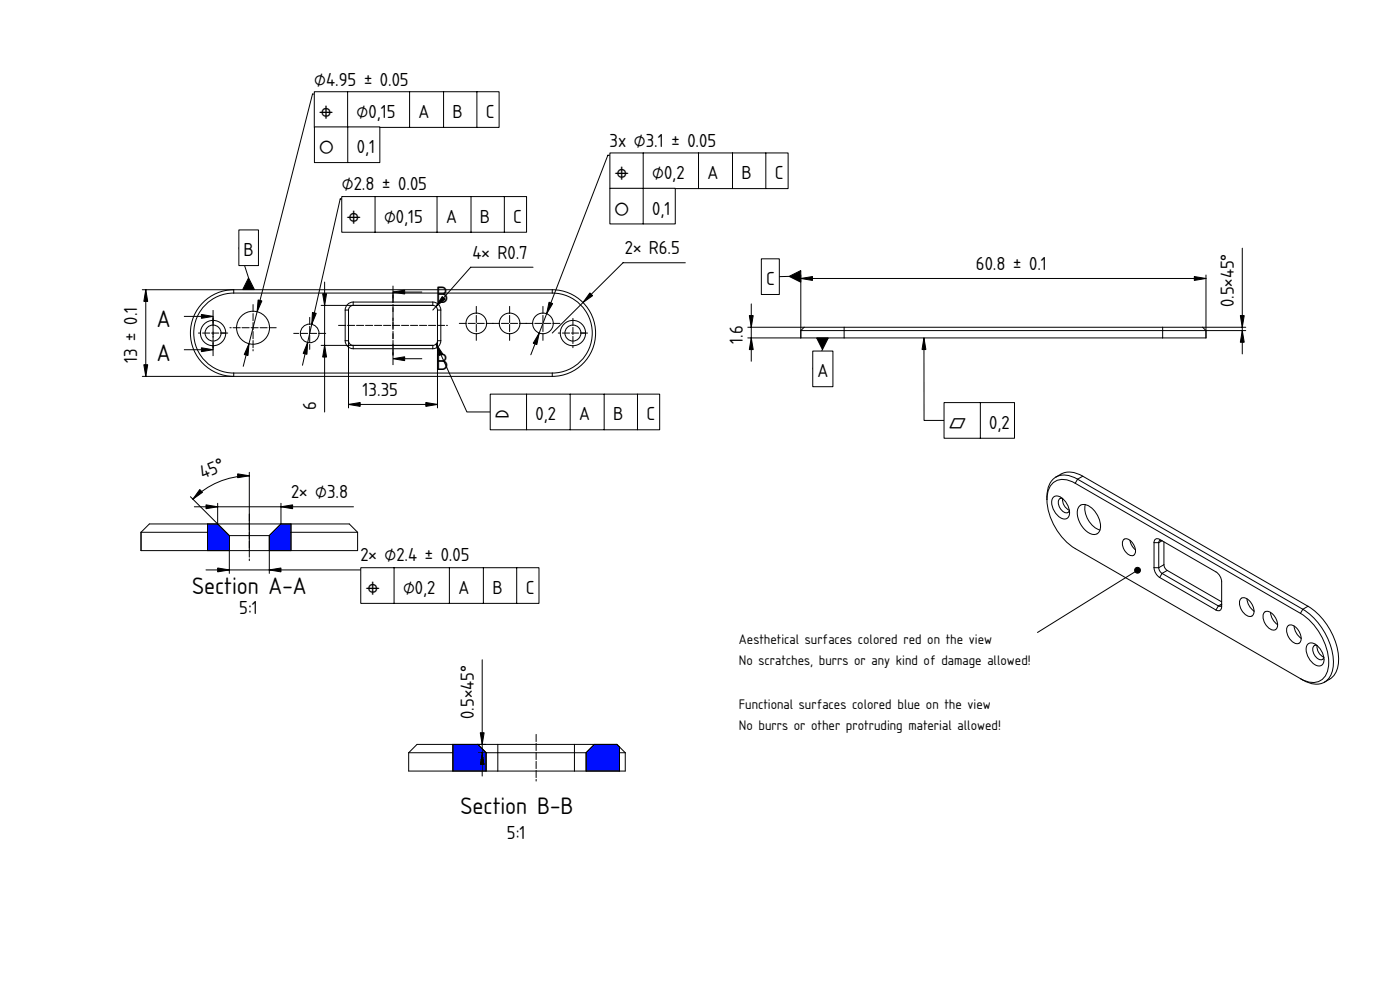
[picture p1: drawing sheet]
<svg xmlns="http://www.w3.org/2000/svg" width="420mm" height="297mm" viewBox="0 0 420 297" stroke-linecap="round" stroke-linejoin="round" font-family="sans-serif">
<g fill="none" stroke="#000" stroke-width=".3">
<path d="M124.3 28.2h-30.5l-20.8 81.7M55.2 94.9h5.2M63.9 93.2v3.5M66.3 99.9h1.4M70.1 87.9a12 12 0 0 0-12 12 12 12 0 0 0 12 12M70.1 86.9a13 13 0 0 0-13 13 13 13 0 0 0 13 13M70.1 87.9h95.6M70.1 86.9h95.6M70.1 86.9v1M103.6 93v9.2M103.6 93h1M104.6 93v9.2"/>
<path d="M106 90.6a2.4 2.4 0 0 0-2.4 2.4M106 91.6a1.4 1.4 0 0 0-1.4 1.4M106 90.6h23.9M106 91.6h23.9M106 90.6v1M117.9 99.9h.1M117.9 85.9v3.5M121.4 87.6h5.3M129.9 90.6a2.4 2.4 0 0 1 2.4 2.4M129.9 91.6a1.4 1.4 0 0 1 1.4 1.4M129.9 90.6v1M131.3 93v9.2"/>
<path d="M131.3 93h1M132.3 93v9.2M165.7 87.9a12 12 0 0 1 12 12 12 12 0 0 1-12 12M165.7 86.9a13 13 0 0 1 13 13 13 13 0 0 1-13 13M165.7 86.9v1M174.3 99.9h1.4M55.2 104.9h5.2M63.9 103.2v3.5M70.1 111.9h95.6M70.1 112.9h95.6M70.1 111.9v1M103.6 102.2a2.4 2.4 0 0 0 2.4 2.4"/>
<path d="M103.6 102.2h1M104.6 102.2a1.4 1.4 0 0 0 1.4 1.4M106 104.6h23.9M106 103.6h23.9M106 103.6v1M117.9 105.9v3.5M121.4 107.6h5.3M129.9 103.6v1M131.3 102.2a1.4 1.4 0 0 1-1.4 1.4M131.3 102.2h1M132.3 102.2a2.4 2.4 0 0 1-2.4 2.4M165.7 111.9v1"/>
<circle cx="63.9" cy="99.9" r="3.8"/>
<circle cx="63.9" cy="99.9" r="2.4"/>
<circle cx="75.9" cy="98.3" r="5"/>
<circle cx="142.9" cy="97" r="3.1"/>
<circle cx="152.9" cy="97" r="3.1"/>
<circle cx="162.9" cy="97" r="3.1"/>
<circle cx="171.9" cy="99.9" r="3.8"/>
<circle cx="171.9" cy="99.9" r="2.4"/>
<circle cx="92.9" cy="100" r="2.8"/>
</g>
<g fill="none" stroke="#000" stroke-width=".3" stroke-dasharray="2.2 .5">
<path d="M63.9 95.5v8.8M68.3 99.9h-8.8M75.9 91.4v13.9M82.9 98.3h-13.9M92.9 95.2v9.6M101.6 97.6h32.7M117.9 88.6v18M142.9 91.9v10.2M148 97h-10.2M152.9 91.9v10.2M158 97h-10.2M162.9 91.9v10.2"/>
<path d="M168 97h-10.2M171.9 95.5v8.8M176.3 99.9h-8.8M97.7 100h-9.6"/>
</g>
<path d="M63.9 94.9v10M117.9 87.6v20" fill="none" stroke="#000" stroke-width=".3" stroke-dasharray="3.1 1.6 1.6 1.6"/>
<path d="M60.4 94.3l3.5 .6-3.5 .6zM77.5 90l1.1 .3-1.4 3.2zM117.9 87.6l3.5-.6v1.2zM60.4 104.3l3.5 .6-3.5 .6zM74.7 103.1l-.3 3.6-1.1-.3zM117.9 107.6l3.5-.6v1.2z" fill="#000" stroke="#000" stroke-width=".3"/>
<path d="M104.3 27.5v10.7zM122.9 27.5v10.7zM133.1 27.5v10.7zM143.1 27.5v10.7zM94.3 27.5h55.5v10.7h-55.5z" fill-rule="evenodd" fill="#fff" stroke="#000" stroke-width=".3"/>
<path d="M117.9 99.9h.1" fill="none" stroke="#000" stroke-width=".3"/>
<path d="M104.4 38.1v10.7zM94.4 38.1h19.6v10.7h-19.6z" fill-rule="evenodd" fill="#fff" stroke="#000" stroke-width=".3"/>
<path d="M129.8 59.7h-27.7l-11.3 49.9M117.9 99.9h.1" fill="none" stroke="#000" stroke-width=".3"/>
<path d="M93.8 93.8l1.1 .2-1.3 3.3zM92.3 102.8l-.2 3.5-1.1-.3z" fill="#000" stroke="#000" stroke-width=".3"/>
<path d="M112.6 59v10.7zM131.2 59v10.7zM141.4 59v10.7zM151.4 59v10.7zM102.6 59h55.4v10.7h-55.4z" fill-rule="evenodd" fill="#fff" stroke="#000" stroke-width=".3"/>
<g fill="none" stroke="#000" stroke-width=".3">
<path d="M216.6 46.6h-34.2l-23.1 59.9M205.7 78.8h-18.7l-21.3 21.1M42.7 86.9h27.4M43.7 86.9v26M96.4 91.6h33.5M97.4 84.6v39M117.9 99.9h.1M160 80.2h-18.7l-11.4 12.8M42.7 112.9h27.4M96.4 103.6h33.5M104.6 102.2v20.2M131.3 102.2v20.2"/>
<path d="M104.6 121.3h26.7"/>
</g>
<path d="M43.7 86.9l.6 3.5h-1.1zM96.8 88.1h1.2l-.6 3.5zM132.7 89l.9 .7-2.8 2.3zM161.8 99.9l-.7 3.5-1.1-.4zM164.8 90.7l1.1 .4-1.8 3zM177 87.9l.9 .8-2.9 2.1zM43.2 109.4h1.1l-.6 3.5zM97.4 103.6l.6 3.5h-1.2zM104.6 121.3l3.5-.5v1.1zM127.8 120.8l3.5 .5-3.5 .6z" fill="#000" stroke="#000" stroke-width=".3"/>
<path d="M193 45.9v10.7zM209.6 45.9v10.7zM219.8 45.9v10.7zM229.8 45.9v10.7zM183 45.9h53.5v10.7h-53.5z" fill-rule="evenodd" fill="#fff" stroke="#000" stroke-width=".3"/>
<path d="M117.9 99.9h.1" fill="none" stroke="#000" stroke-width=".3"/>
<path d="M193 56.5v10.7zM183 56.5h19.7v10.7h-19.7z" fill-rule="evenodd" fill="#fff" stroke="#000" stroke-width=".3"/>
<path d="M71.7 74.3l2.9 9.1M117.9 99.9h.1" fill="none" stroke="#000" stroke-width=".3"/>
<path d="M74.6 83.4l1.7 3.5h-3.5z" fill="#000" stroke="#000" stroke-width=".3"/>
<path d="M71.7 69h5.9v10.7h-5.9z" fill-rule="evenodd" fill="#fff" stroke="#000" stroke-width=".3"/>
<path d="M117.9 99.9h.1M130.9 103.2l9.2 20.4h7" fill="none" stroke="#000" stroke-width=".3"/>
<path d="M130.9 103.2l2 3-1.1 .4z" fill="#000" stroke="#000" stroke-width=".3"/>
<path d="M158 118.3v10.7zM171.1 118.3v10.7zM181.3 118.3v10.7zM191.3 118.3v10.7zM147.1 118.3h50.9v10.7h-50.9z" fill-rule="evenodd" fill="#fff" stroke="#000" stroke-width=".3"/>
<g fill="#fff">
<path d="M241.3 98.2h119.6l1 1v2.2h-121.6v-2.2z" fill-rule="evenodd"/>
<path d="M253.3 99.2h95.6v2.2h-95.6z" fill-rule="evenodd"/>
<path d="M253.3 98.2h95.6v1h-95.6z" fill-rule="evenodd"/>
<path d="M240.3 99.2h13v2.2h-13z" fill-rule="evenodd"/>
<path d="M348.9 99.2h13v2.2h-13z" fill-rule="evenodd"/>
<path d="M240.3 99.2l1-1h12v1z" fill-rule="evenodd"/>
<path d="M348.9 98.2h12l1 1h-13z" fill-rule="evenodd"/>
</g>
<path d="M372.8 74.5v31.7M224.4 98.2h149.5M225.5 91.2v17.2M236.8 82.9l-2.9 .1M240.3 82.5v18.9M240.3 83.6h121.6M241.3 98.2l-1 1h133.6M253.3 98.2v3.2M301.1 99.8h.1M348.9 98.2v3.2M360.9 98.2l1 1M361.9 82.5v18.9h-137.5" fill="none" stroke="#000" stroke-width=".3"/>
<path d="M224.9 94.7h1.1l-.5 3.5zM236.8 82.9l3.5-1.7v3.5zM240.3 83.6l3.5-.6v1.1zM358.4 83l3.5 .6-3.5 .5zM372.8 99.2l.6 3.5h-1.2zM372.2 94.7h1.2l-.6 3.5zM225.5 101.4l.5 3.5h-1.1z" fill="#000" stroke="#000" stroke-width=".3"/>
<path d="M228.5 77.7h5.4v10.7h-5.4z" fill-rule="evenodd" fill="#fff" stroke="#000" stroke-width=".3"/>
<path d="M301.1 99.8h.1M246.8 104.9l-2.9 5.8" fill="none" stroke="#000" stroke-width=".3"/>
<path d="M245.1 101.4h3.5l-1.8 3.5z" fill="#000" stroke="#000" stroke-width=".3"/>
<path d="M243.9 105.3h6.1v10.7h-6.1z" fill-rule="evenodd" fill="#fff" stroke="#000" stroke-width=".3"/>
<path d="M301.1 99.8h.1M277.3 101.4v24.7h6" fill="none" stroke="#000" stroke-width=".3"/>
<path d="M277.3 101.4l.6 3.5h-1.2z" fill="#000" stroke="#000" stroke-width=".3"/>
<path d="M294.2 120.8v10.7zM283.3 120.8h21.2v10.7h-21.2z" fill-rule="evenodd" fill="#fff" stroke="#000" stroke-width=".3"/>
<g fill="#fff">
<path d="M315.9 144a6.8 6.8 0 0 1 9.1-1.1l67.5 39a19.9 19.9 0 0 1 9.1 17.4 6.9 6.9 0 0 1-11.3 4.3l-67.6-39a18.1 18.1 0 0 1-8.2-18.1l.6-1.4z" fill-rule="evenodd"/>
<path d="M316 144.9a5.4 5.4 0 0 1 6.7 .1l67.6 39a18.3 18.3 0 0 1 8.4 16 4.8 4.8 0 0 1-7.3 4.2l-68.7-39.6a18.3 18.3 0 0 1-8.4-16 5.9 5.9 0 0 1 1.7-3.7z" fill-rule="evenodd"/>
<path d="M346.6 162a1.04 1.04 0 0 1 1.4-.2l17.4 10.1 .7 1 .5 1.1v7.2a1.56 1.56 0 0 1-.8 2.1l-.9-.3-16.9-9.7-.8-.8-.6-1-.3-1.2v-7.5z" fill-rule="evenodd"/>
<path d="M349.3 162.6l16.1 9.3 .7 1 .5 1.1v6.6l-16.6-9.7-.5-.7-.2-.8z" fill-rule="evenodd"/>
<path d="M323.4 143.8l1.6-.9 67.5 39-1.5 .9z" fill-rule="evenodd"/>
<path d="M323.4 143.8l67.6 39-.7 1.2-67.6-39z" fill-rule="evenodd"/>
<path d="M323.9 151.9a2.86 2.86 0 0 1 4.1 .9 6.1 6.1 0 0 1 1.8 6.9 2.36 2.36 0 0 1-3.7-.3 7 7 0 0 1-2.6-6.9z" fill-rule="evenodd"/>
<path d="M391 182.8l1.5-.9a19.9 19.9 0 0 1 9.1 17.4 6.2 6.2 0 0 1-4.1 5.4 6.9 6.9 0 0 0 2.7-6.7 20.5 20.5 0 0 0-9.2-15.2z" fill-rule="evenodd"/>
<path d="M391 182.8a19.9 19.9 0 0 1 9.1 17.4 5.3 5.3 0 0 1-8.3 4.3l-1.5-.9a5.2 5.2 0 0 0 7.3-.6 10.8 10.8 0 0 0 .2-9.5 18.8 18.8 0 0 0-7.5-9.5z" fill-rule="evenodd"/>
<path d="M348.7 172l1.6-.9 16.3 9.5v.6l-1 .6z" fill-rule="evenodd"/>
<path d="M348.7 172l16.9 9.8-.7 1.2-16.9-9.7z" fill-rule="evenodd"/>
<path d="M392.6 193.2a2.74 2.74 0 0 1 3.1 .9 4.3 4.3 0 0 1 1.1 5.4 2.41 2.41 0 0 1-3.2-.9 5 5 0 0 1-1.3-5z" fill-rule="evenodd"/>
<path d="M316.2 149.1a2.74 2.74 0 0 1 3.1 .9 4.3 4.3 0 0 1 1.1 5.4 2.41 2.41 0 0 1-3.1-.9 5 5 0 0 1-1.4-5z" fill-rule="evenodd"/>
<path d="M323.9 151.9l.7-.5h1.1a7 7 0 0 0 4.4 7.6 2.02 2.02 0 0 1-3.3 .9 7 7 0 0 1-3.3-7.4z" fill-rule="evenodd"/>
<path d="M325.7 151.4a7 7 0 0 1 4.4 7.6 7 7 0 0 1-4.4-7.6z" fill-rule="evenodd"/>
<path d="M372.3 179.7a1.88 1.88 0 0 1 2.9 .8 3.4 3.4 0 0 1 .8 4.1 1.75 1.75 0 0 1-2.5-.5 3.9 3.9 0 0 1-1.2-4.4z" fill-rule="evenodd"/>
<path d="M379.4 183.8a1.88 1.88 0 0 1 2.8 .7 3.4 3.4 0 0 1 .9 4.2 1.75 1.75 0 0 1-2.6-.5 3.9 3.9 0 0 1-1.1-4.4z" fill-rule="evenodd"/>
<path d="M386.4 187.9a1.88 1.88 0 0 1 2.9 .7 3.4 3.4 0 0 1 .8 4.2 1.75 1.75 0 0 1-2.5-.5 3.9 3.9 0 0 1-1.2-4.4z" fill-rule="evenodd"/>
<path d="M392.6 193.2a2.18 2.18 0 0 1 2.6 .4h-.3a1.17 1.17 0 0 0-.9 1.7 2.68 2.68 0 0 0 2.9 2.6l.4-.7a1.84 1.84 0 0 1-.8 2.4 1.84 1.84 0 0 1-2.4-.5 5.3 5.3 0 0 1-1.8-5.5z" fill-rule="evenodd"/>
<path d="M316.2 149.1a2.18 2.18 0 0 1 2.7 .5l-.3-.1a1.17 1.17 0 0 0-.9 1.7 2.68 2.68 0 0 0 2.8 2.6l.4-.7a1.84 1.84 0 0 1-.7 2.4 1.84 1.84 0 0 1-2.4-.5 5.3 5.3 0 0 1-1.9-5.5z" fill-rule="evenodd"/>
<path d="M386.4 187.9a1.26 1.26 0 0 1 1.6-.3 1.26 1.26 0 0 1 .6 1.4l1 1.7 .9 .8a1.39 1.39 0 0 1-.8 1.5 1.39 1.39 0 0 1-1.6-.3 4.2 4.2 0 0 1-1.7-4.8z" fill-rule="evenodd"/>
<path d="M372.3 179.7a1.26 1.26 0 0 1 1.5-.2 1.26 1.26 0 0 1 .7 1.4l.9 1.6 1 .8a1.39 1.39 0 0 1-.8 1.6 1.39 1.39 0 0 1-1.7-.4 4.2 4.2 0 0 1-1.6-4.8z" fill-rule="evenodd"/>
<path d="M379.4 183.8a1.26 1.26 0 0 1 1.5-.3 1.26 1.26 0 0 1 .6 1.4l1 1.7 .9 .8a1.39 1.39 0 0 1-.7 1.6 1.39 1.39 0 0 1-1.7-.4 4.2 4.2 0 0 1-1.6-4.8z" fill-rule="evenodd"/>
<path d="M337.1 162.1a1.82 1.82 0 0 1 2.8 .8 2.73 2.73 0 0 1 .3 3.7 3.1 3.1 0 0 1-3.3-2.9z" fill-rule="evenodd"/>
<path d="M337.1 162.1a1.37 1.37 0 0 1 1.5-.3 1.37 1.37 0 0 1 .8 1.4l.6 1a1.35 1.35 0 0 1 .5 2.1 1.35 1.35 0 0 1-2.2-.2l-.5-.5a3.4 3.4 0 0 1-.7-3.5z" fill-rule="evenodd"/>
<path d="M347.8 162.8l.9-.6 .6 .4v6.8l-1.5 .9z" fill-rule="evenodd"/>
<path d="M315.9 144a5.5 5.5 0 0 1 6.7-.6l.8 .4-.7 1.2a5.2 5.2 0 0 0-7.3 .6 7.3 7.3 0 0 0-1.2 4.3 8.1 8.1 0 0 1 1.7-5.9z" fill-rule="evenodd"/>
<path d="M346.3 162.8h1.5v7.5h-1.5z" fill-rule="evenodd"/>
<path d="M316.9 143.1a6.6 6.6 0 0 1 8.1-.2l-1.6 .9a6.6 6.6 0 0 0-6.5-.7z" fill-rule="evenodd"/>
<path d="M394.2 194l.5-.4h.5a3.8 3.8 0 0 0 2.1 3.6l-.1 .3a1.17 1.17 0 0 1-2-.1l-1-1.5-.2-1.1z" fill-rule="evenodd"/>
<path d="M317.8 149.9l.5-.4 .6 .1a3.8 3.8 0 0 0 2 3.5l-.1 .3a1.17 1.17 0 0 1-1.9-.1l-1.1-1.5-.2-1.1z" fill-rule="evenodd"/>
<path d="M346.3 170.3h1.5l.1 .8 .8 .9-.7 1.3-1.2-1.3z" fill-rule="evenodd"/>
<path d="M347.8 170.3l1.5-.9 .2 .8 .8 .9-1.6 .9-.8-.9z" fill-rule="evenodd"/>
<path d="M381.3 183.7l1.3 1.4 .6 1.1 .2 1.2-.9-.8-.7-1.1z" fill-rule="evenodd"/>
<path d="M374.2 179.7l1 .8 .7 1 .5 1.8-1-.8-.7-1z" fill-rule="evenodd"/>
<path d="M388.4 187.8l.9 .8 .7 1.1 .5 1.8-1.3-1.3-.6-1.2z" fill-rule="evenodd"/>
<path d="M395.3 193.7l1.1 1.3 .9 2.2a3.5 3.5 0 0 1-2-3.5z" fill-rule="evenodd"/>
<path d="M318.9 149.6l1.4 1.8 .6 1.7a3.5 3.5 0 0 1-2-3.5z" fill-rule="evenodd"/>
<path d="M365.6 181.8l.7 .1 .3-.7a1.56 1.56 0 0 1-.8 2.1l-.9-.3z" fill-rule="evenodd"/>
<path d="M346.6 162a1.04 1.04 0 0 1 1.4-.2l.7 .4h-.7l-.2 .6h-1.5z" fill-rule="evenodd"/>
<path d="M339.1 162.1l1.1 1.3 .6 1.6-1.1-1.3z" fill-rule="evenodd"/>
<path d="M347.9 162.3l.3-.2 .5 .1-.9 .6z" fill-rule="evenodd"/>
<path d="M365.6 181.8l1-.6-.3 .7z" fill-rule="evenodd"/>
</g>
<g fill="none" stroke="#000" stroke-width=".3">
<path d="M314.2 149.9a18.7 18.7 0 0 0 8.5 14.7l68.3 39.4a6.6 6.6 0 0 0 6.5 .7M316.2 149.1a2.41 2.41 0 0 1 3.2 .9 5 5 0 0 1 1.3 5 1.84 1.84 0 0 1-2.9 0 5.3 5.3 0 0 1-1.9-5.5zM316.9 143.1a6.4 6.4 0 0 1 6.5 .7M316.9 143.1a7 7 0 0 0-2.7 6.8M318.9 149.6l-.3-.1a1.17 1.17 0 0 0-.9 1.7 2.68 2.68 0 0 0 2.8 2.6l.4-.7M318.9 149.6a3.5 3.5 0 0 0 2 3.5M322.7 145a5.2 5.2 0 0 0-7.3 .6 7.3 7.3 0 0 0-1.2 4.3M322.7 145l67.6 39M323.4 143.8l67.6 39M323.4 143.8l-.7 1.2M323.9 151.9a2.94 2.94 0 0 1 4.2 1 6.5 6.5 0 0 1 1.8 6.6 2.1 2.1 0 0 1-3.1 .4 7 7 0 0 1-3.3-7.4zM325 142.9a6.6 6.6 0 0 0-8.1 .2"/>
<path d="M325 142.9l67.5 39M325 142.9l-1.6 .9M325.7 151.4a7 7 0 0 0 4.4 7.6M337.1 162.1a1.6 1.6 0 0 1 2.5 .4 2.99 2.99 0 0 1 .6 4.1 3.1 3.1 0 0 1-3.3-2.9zM339.1 162.1l.6 1.6 1.1 1.3M341.4 171.1l-30 18.7M346.3 170.3l.5 1.7 1.2 1.3M346.3 170.3h1.5M346.3 162.8a1.03 1.03 0 0 1 .5-1.1 1.03 1.03 0 0 1 1.2 .1l16.9 9.8 .9 .8 .6 1 .2 1.1v7.5a1.03 1.03 0 0 1-.5 1.1 1.03 1.03 0 0 1-1.2-.1M346.3 162.8v7.5M346.3 162.8h1.5M347.8 170.3l.1 .8 .8 .9"/>
<path d="M347.8 162.8v7.5M347.9 162.3l.3-.2 .5 .1-.9 .6zM348 173.3l16.9 9.7M348.7 172l16.9 9.8M348.7 172l-.7 1.3M349.3 169.4l.4 1.2 .6 .5M349.3 169.4l-1.5 .9M349.3 162.6v6.8M350.3 171.1l16.3 9.5M350.3 171.1l-1.6 .9M358 173.5h.1M372.3 179.7a2.08 2.08 0 0 1 3.1 1.1 3.1 3.1 0 0 1 .3 4 3.1 3.1 0 0 1-3.4-2.4l-.2-.6a2.42 2.42 0 0 1 .2-2.1z"/>
<path d="M374.2 179.7l.3 1.2 .5 1.1 1.4 1.3M365.6 181.8l1-.6-.3 .7zM365.6 181.8l-.7 1.2M379.4 183.8a2.08 2.08 0 0 1 3.1 1 3.1 3.1 0 0 1 .3 4.1 3.1 3.1 0 0 1-3.4-2.4l-.2-.6a2.42 2.42 0 0 1 .2-2.1zM381.3 183.7l.5 1.8 .7 1.1 .9 .8M386.4 187.9a2.08 2.08 0 0 1 3.1 1 3.1 3.1 0 0 1 .4 4.1 3.1 3.1 0 0 1-3.5-2.4l-.2-.7a2.42 2.42 0 0 1 .2-2zM388.4 187.8l.5 1.8 .7 1.1 .9 .8M390.3 184a18.3 18.3 0 0 1 8.4 16 4.8 4.8 0 0 1-7.3 4.2l-1.1-.6M391 182.8a19.9 19.9 0 0 1 9.1 17.4 5.8 5.8 0 0 1-2.6 4.5M391 182.8l-.7 1.2M392.5 181.9a19.9 19.9 0 0 1 9.1 17.4 6.2 6.2 0 0 1-4.1 5.4M392.5 181.9l-1.5 .9"/>
<path d="M392.6 193.2a2.41 2.41 0 0 1 3.1 .9 5 5 0 0 1 1.4 5 1.84 1.84 0 0 1-3 0 5.3 5.3 0 0 1-1.8-5.5zM397.3 197.2a3.7 3.7 0 0 1-2.1-3.6h-.3a1.17 1.17 0 0 0-.9 1.7 2.68 2.68 0 0 0 2.9 2.6l.4-.7"/>
</g>
<circle cx="341.4" cy="171.1" r=".88" fill="#000" stroke="#000" stroke-width=".3"/>
<g fill="#fff">
<path d="M42.3 159.7l2.5-2.5h60l2.5 2.5v5.5h-65z" fill-rule="evenodd"/>
<path d="M42.3 159.7h20v5.5h-20z" fill-rule="evenodd"/>
<path d="M87.3 159.7h20v5.5h-20z" fill-rule="evenodd"/>
<path d="M42.3 159.7l2.5-2.5h17.5v2.5z" fill-rule="evenodd"/>
<path d="M87.3 157.2h17.5l2.5 2.5h-20z" fill-rule="evenodd"/>
<path d="M80.8 160.7l3.5-3.5h3v8h-6.5z" fill-rule="evenodd"/>
<path d="M62.3 157.2h3l3.5 3.5v4.5h-6.5z" fill-rule="evenodd"/>
<path d="M65.3 157.2h9.5v3.5h-6z" fill-rule="evenodd"/>
<path d="M74.8 157.2h9.5l-3.5 3.5h-6z" fill-rule="evenodd"/>
<path d="M68.8 160.7h6v4.5h-6z" fill-rule="evenodd"/>
<path d="M74.8 160.7h6v4.5h-6z" fill-rule="evenodd"/>
</g>
<g fill="#000fff" stroke="#000" stroke-width=".3">
<path d="M62.3 157.2h3l3.5 3.5v4.5h-6.5z" fill-rule="evenodd"/>
<path d="M80.8 160.7l3.5-3.5h3v8h-6.5z" fill-rule="evenodd"/>
</g>
<g fill="none" stroke="#000" stroke-width=".3">
<path d="M42.3 159.7l2.5-2.5h60l2.5 2.5M42.3 159.7h20M42.3 159.7v5.5h65v-5.5M57.2 149l11.6 11.7M58.3 152.1h47.8M62.3 157.2v8M65.3 151v6.2M74.8 142.8a23.9 23.9 0 0 0-16.9 7M74.8 141.7v23.5M84.3 151v6.2l-3.5 3.5M87.3 159.7h20M87.3 157.2v8"/>
<path d="M61.8 171h80.8M68.8 160.7v11.3M68.8 160.7h12M74.8 161.2h.1M80.8 160.7v11.3"/>
</g>
<path d="M74.8 154.2v14" fill="none" stroke="#000" stroke-width=".3" stroke-dasharray="2.2 .5"/>
<path d="M59.9 146.9l.9 .8-2.9 2.1zM61.8 151.5l3.5 .6-3.5 .5zM71.3 142.2l3.5 .6-3.5 .5zM84.3 152.1l3.5-.6v1.1zM65.3 170.4l3.5 .6-3.5 .6zM80.8 171l3.5-.6v1.2z" fill="#000" stroke="#000" stroke-width=".3"/>
<path d="M118.3 170.3v10.7zM134.9 170.3v10.7zM145.1 170.3v10.7zM155.1 170.3v10.7zM108.3 170.3h53.5v10.7h-53.5z" fill-rule="evenodd" fill="#fff" stroke="#000" stroke-width=".3"/>
<g fill="#fff">
<path d="M185.9 224.1l1.7 1.8h-1.7z"/>
<path d="M125.2 223.4h59.9l2.5 2.5v5.5h-64.9v-5.5z" fill-rule="evenodd"/>
<path d="M149.4 225.9h23v5.5h-23z" fill-rule="evenodd"/>
<path d="M135.9 223.4h7.5l2.5 2.5v5.5h-10z" fill-rule="evenodd"/>
<path d="M175.9 225.9l2.5-2.5h6.7l.8 .7v7.3h-10z" fill-rule="evenodd"/>
<path d="M122.7 225.9h13.2v5.5h-13.2z" fill-rule="evenodd"/>
<path d="M149.4 223.4h23v2.5h-23z" fill-rule="evenodd"/>
<path d="M125.2 223.4h10.7v2.5h-13.2z" fill-rule="evenodd"/>
<path d="M145.9 225.9h3.5v5.5h-3.5z" fill-rule="evenodd"/>
<path d="M172.4 225.9h3.5v5.5h-3.5z" fill-rule="evenodd"/>
<path d="M172.4 223.4h6l-2.5 2.5h-3.5z" fill-rule="evenodd"/>
<path d="M143.4 223.4h6v2.5h-3.5z" fill-rule="evenodd"/>
<path d="M185.9 225.9h1.7v5.5h-1.7z" fill-rule="evenodd"/>
</g>
<g fill="#000fff" stroke="#000" stroke-width=".3">
<path d="M175.9 225.9l2.5-2.5h6.7l.8 .7v7.3h-10z" fill-rule="evenodd"/>
<path d="M135.9 223.4h7.5l2.5 2.5v5.5h-10z" fill-rule="evenodd"/>
</g>
<g fill="none" stroke="#000" stroke-width=".3">
<path d="M144.7 198v34.9M122.7 225.9l2.5-2.5h59.9l2.5 2.5M122.7 225.9h13.2M122.7 225.9v5.5h64.9v-5.5M135.9 223.4v8M143.4 223.4l2.5 2.5v5.5M143.7 225.9h32.2M149.4 223.4v8M172.4 223.4v8M175.9 225.9v5.5M178.4 223.4l-2.5 2.5M185.9 225.9h1.7"/>
<path d="M185.9 224.1v7.3"/>
</g>
<path d="M160.9 220.4v14" fill="none" stroke="#000" stroke-width=".3" stroke-dasharray="2.2 .5"/>
<path d="M144.7 225.9l.6 3.5h-1.2zM144.1 219.9h1.2l-.6 3.5z" fill="#000" stroke="#000" stroke-width=".3"/>
<g font-size="6.7">
<text x="130.8" y="90.9">B</text>
<text x="47.1" y="98.2">A</text>
<text x="47.1" y="108.2">A</text>
<text x="130.8" y="110.9">B</text>
<text x="57.7" y="178.1">Section A-A</text>
<text x="138.2" y="244.3">Section B-B</text>
</g>
<g font-size="5.3">
<text x="94.3" y="25.7">⌀4.95 ± 0.05</text>
<text x="95.7" y="35.4">⌖</text>
<text x="107" y="35.4">⌀0,15</text>
<text x="125.6" y="35.4">A</text>
<text x="135.8" y="35.4">B</text>
<text x="145.8" y="35.4">C</text>
<text x="95.8" y="46">○</text>
<text x="107.1" y="46">0,1</text>
<text x="183" y="44">3x ⌀3.1 ± 0.05</text>
<text x="184.4" y="53.8">⌖</text>
<text x="195.7" y="53.8">⌀0,2</text>
<text x="212.4" y="53.8">A</text>
<text x="222.5" y="53.8">B</text>
<text x="232.5" y="53.8">C</text>
<text x="102.6" y="57.1">⌀2.8 ± 0.05</text>
<text x="184.4" y="64.4">○</text>
<text x="195.7" y="64.4">0,1</text>
<text x="104" y="66.9">⌖</text>
<text x="115.3" y="66.9">⌀0,15</text>
<text x="133.9" y="66.9">A</text>
<text x="144" y="66.9">B</text>
<text x="154" y="66.9">C</text>
<text x="73.1" y="76.9">B</text>
<text x="141.8" y="77.6">4× R0.7</text>
<text x="187.5" y="76.3">2× R6.5</text>
<text x="292.9" y="81">60.8 ± 0.1</text>
<text x="229.9" y="85.6">C</text>
<text x="370.3" y="92.2" transform="rotate(-90 370.3 92.2)">0.5×45°</text>
<text x="222.9" y="103.1" transform="rotate(-90 222.9 103.1)">1.6</text>
<text x="41.2" y="108.8" transform="rotate(-90 41.2 108.8)">13 ± 0.1</text>
<text x="245.3" y="113.2">A</text>
<text x="108.8" y="118.8">13.35</text>
<text x="94.9" y="123.1" transform="rotate(-90 94.9 123.1)">6</text>
<text x="148.5" y="126.2">⌓</text>
<text x="160.7" y="126.2">0,2</text>
<text x="173.8" y="126.2">A</text>
<text x="184" y="126.2">B</text>
<text x="194" y="126.2">C</text>
<text x="284.7" y="128.7">⏥</text>
<text x="296.9" y="128.7">0,2</text>
<text x="60.9" y="143.8" transform="rotate(-22 60.9 143.8)">45°</text>
<text x="87.4" y="149.5">2× ⌀3.8</text>
<text x="108.2" y="168.4">2× ⌀2.4 ± 0.05</text>
<text x="109.7" y="178.2">⌖</text>
<text x="121" y="178.2">⌀0,2</text>
<text x="137.6" y="178.2">A</text>
<text x="147.8" y="178.2">B</text>
<text x="157.8" y="178.2">C</text>
<text x="71.8" y="184.1">5:1</text>
<text x="142.2" y="215.7" transform="rotate(-90 142.2 215.7)">0.5×45°</text>
<text x="152.1" y="251.7">5:1</text>
</g>
<g font-size="3.9">
<text x="221.8" y="193.1">Aesthetical surfaces colored red on the view</text>
<text x="221.8" y="199.6">No scratches, burrs or any kind of damage allowed!</text>
<text x="221.8" y="212.6">Functional surfaces colored blue on the view</text>
<text x="221.8" y="219.1">No burrs or other protruding material allowed!</text>
</g>
</svg>
